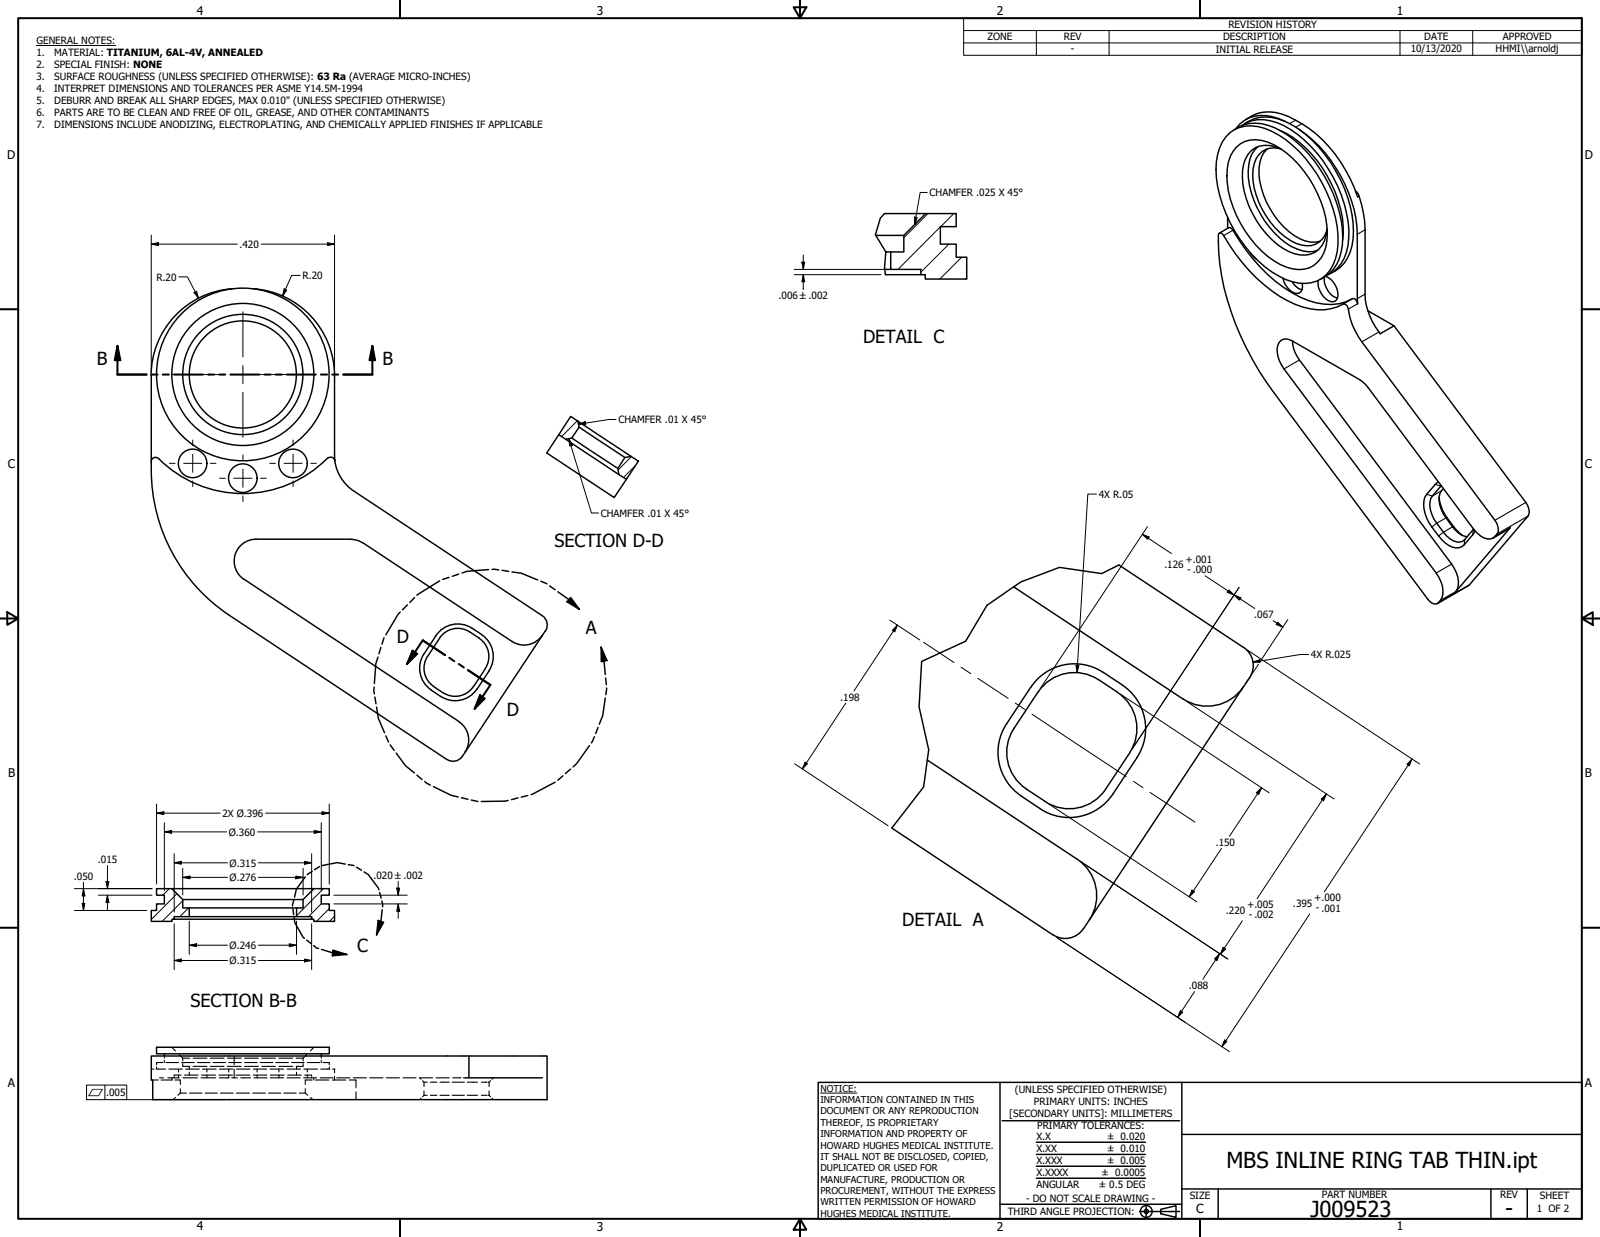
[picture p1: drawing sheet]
<svg xmlns="http://www.w3.org/2000/svg" width="559mm" height="432mm" viewBox="0 0 559 432" stroke-linecap="round" stroke-linejoin="round" font-family="sans-serif">
<!-- layer: Hatch (ANSI) -->
<g fill="none" stroke="#000" stroke-width=".35">
<path d="M324.1 74.5l-8.4 8.5M328.4 79.2l-14.8 14.8M333.1 74.5l-4.6 4.6M331.4 85.2l-9.8 9.8M335.9 89.8l-7.7 7.6M337.6 97l-.4 .4M201.6 146.9l-5.4 5.5M220.5 159.4l-4.7 4.7M221.9 162.5l-4.2 4.2M59.1 310.2l-2.3 2.3M61.8 312l-9 9M63.8 314.5l-7.2 7.1"/>
<path d="M65.8 316.9l-3 3.1M112.2 315.5l-4.4 4.5M113 310.2l-9.4 9.5M115 317.2l-4.4 4.4M116.8 319.8l-1.7 1.8"/>
</g>
<!-- layer: Visible (ANSI) -->
<g fill="none" stroke="#000" stroke-width=".51">
<path d="M429.5 46.4a12.3 12.3 0 0 1 12.3-1.6 38.8 38.8 0 0 1 18.2 16 43.9 43.9 0 0 1 7.3 24.3 15 15 0 0 1-5.6 12.1 13.4 13.4 0 0 1-12.6 .4 42.9 42.9 0 0 1-21-23.2 35.4 35.4 0 0 1-2.8-20.5 13.5 13.5 0 0 1 4.2-7.5zM431 45.3a13.4 13.4 0 0 1 14.3-.7 44.4 44.4 0 0 1 21.6 26.3 27.9 27.9 0 0 1 0 21.4 12.3 12.3 0 0 1-5.8 5.2M431.8 51.4a10 10 0 0 1 10.9-1.8 33.8 33.8 0 0 1 17.5 18.1 27 27 0 0 1 2.1 20.6 9.5 9.5 0 0 1-13 5 34.1 34.1 0 0 1-17.5-18.1 30.2 30.2 0 0 1-2.8-18.6l.7-2.1zM433.7 43.8a12.8 12.8 0 0 1 12.4-.9 40.7 40.7 0 0 1 19.6 19.1 39.9 39.9 0 0 1 5.1 23.7 12.8 12.8 0 0 1-7.1 10.2M435.1 41.7a13.9 13.9 0 0 1 15-1 46.3 46.3 0 0 1 24.1 28.1M439.3 51.2a12.3 12.3 0 0 0-3.3 11 33.6 33.6 0 0 0 15 23.8 12.1 12.1 0 0 0 9.2 1.4M442.5 52a12.2 12.2 0 0 0-2.6 11.1 29.2 29.2 0 0 0 14.1 20.3 9.4 9.4 0 0 0 7.1 .8M446.8 45.5a37.3 37.3 0 0 1 18.2 18.7 36.5 36.5 0 0 1 3.9 19.6M447.1 51.9a7.1 7.1 0 0 0-9 5.1 23.5 23.5 0 0 0 4 18.2 23.2 23.2 0 0 0 12.4 10.3 7 7 0 0 0 9-5.2M447.5 52.1a8.9 8.9 0 0 0-11.6 1.8 16.4 16.4 0 0 0-1.4 12.9 32.2 32.2 0 0 0 15.8 21.1 8.7 8.7 0 0 0 11.5-2.3l.8-1.7 .9-4M448.9 42.4a14.2 14.2 0 0 0-14.5-.2l-1.5 1.2-1.3 1.6M448.9 42.4l5.1 2.9"/>
<path d="M448.9 42.4a14 14 0 0 0-14.2 .7M454 45.3a47.8 47.8 0 0 1 20 36.5l.2 24.2a1.84 1.84 0 0 0-1.9-1.7l-3.2 1.8M454 45.3a48.6 48.6 0 0 1 18.6 32.6 18.3 18.3 0 0 1-4.5 15.4l-3.3 2.1M308.9 74.5h14.4M428.8 76v3.7M473.4 66.7a6 6 0 0 1 2.2 4.8l1 5.9 .2 2.8v22.5a24 24 0 0 0 5.2 13.8l4.9-2.8-9.2-5.2M305.9 82.2h9.8M309 94h2.1M309.2 95.9h12.4M309.4 87.9h1.7M315.7 82.2l7.6-7.7h10.6v4.6h-5.5v6.1h5.5v4.6h3.7v7.6h-14.4v-1.5h-1.6v-1.9h-10.5v-6.1h4.6zM425.8 81.4l3.3-1.9a1.31 1.31 0 0 1 1.5 .9 58.4 58.4 0 0 0 23.6 23.4 21 21 0 0 0 15.6 1.6l2.2-.9"/>
<path d="M436.6 88.2l2.2 2.3M448.1 97.2a6.7 6.7 0 0 0 4.7 5.2 2 2 0 0 0 2.1-2.3l-.1-1.2M451.2 98.3a5.5 5.5 0 0 0 3.5 2.9M462.5 96.7a7.2 7.2 0 0 0 4.6 7.4M463 96.5a7 7 0 0 1 4 7.7 1.94 1.94 0 0 1-2.9 .8 7.5 7.5 0 0 1-3.7-7.1M81.2 100.8a30.5 30.5 0 0 0-28.4 30.4M88.4 100.8a30.5 30.5 0 0 1 28.4 30.4l.2 29.6M451.4 119.1a11 11 0 0 0 2.4 6.6l53.2 71.2a9.6 9.6 0 0 1 2 8.6l-.5 .9 19-22.3-6 3.7M451.4 119.1l23.5 13.4 2 1.7 37.8 50.5M469.1 106.1a1.75 1.75 0 0 1 1.8 1.8 23.9 23.9 0 0 0 4.7 11.4l46.5 62.3a4 4 0 0 1-.8 6.3 5 5 0 0 1-5.6-2l-1-1.2M469.1 106.1a17 17 0 0 1-14.1 1.1 48.8 48.8 0 0 1-23.5-18.5l-4.5-7-.5-.4-.9 .3a77.9 77.9 0 0 0 7.7 35.6 108.6 108.6 0 0 0 11.6 19.8l53.7 72.1a3.3 3.3 0 0 0 3.2 1.7 5.4 5.4 0 0 0 1.9-6.3l-.5-1.5-1.6-3-53.2-71.2a10.1 10.1 0 0 1-2.1-8.3 3.1 3.1 0 0 1 5.1-1.4M486.9 113.7l46 61.7a4.7 4.7 0 0 1 .8 4.7l-20.6 24.1-11.1 6.5"/>
<path d="M52.8 131.2v32.8M114.3 159.9a41.8 41.8 0 0 1-59.5-.2 1.56 1.56 0 0 0-2 1.5M197.6 153.4l18.6 12.3M199.7 152.9l16.1 10.6M201.8 147l-2.5-1.6-8.4 12.7 23.6 15.6 4.3-6.4M201.8 147l.4 2.1-2.5 3.8-2.1 .5-2.5-1.6M201.8 147l18.6 12.3M202.2 149.1l16 10.6M218.2 159.7l2.2-.4 2.5 1.7-4.1 6.3-2.6-1.6-.4-2.2zM52.8 164a60.9 60.9 0 0 0 27.3 50.8l76 50.4M114.4 160a1.47 1.47 0 0 1 1.5-.4 1.47 1.47 0 0 1 1 1.2 15.3 15.3 0 0 0 6.7 10.7l65.8 43.4a3.9 3.9 0 0 1 1.1 5.4M502.3 168.2l-.5 .4a12.4 12.4 0 0 0-4.5 6.1 13 13 0 0 0 2.8 9.3 17.2 17.2 0 0 0 7.2 7 3.7 3.7 0 0 0 4.1-.8l2.9-3.5 .8-1.4"/>
<path d="M502.6 173.6a21.3 21.3 0 0 0 8.2 13.3M503.4 169.5l-3.1 3.7a7.6 7.6 0 0 0 .5 8 22.3 22.3 0 0 0 6.8 7.6 3.2 3.2 0 0 0 4-.5l3.1-3.6M504.1 170.6a5.9 5.9 0 0 0-.7 7.2 23.2 23.2 0 0 0 6.9 8.9l2.1 .7M122.5 188.3l2.5 .4 1.7 .8M122.6 188.2h-33.2a7.7 7.7 0 0 0-7.3 5.5 7.7 7.7 0 0 0 3.1 8.5l75.1 49.7M126.7 189.5l52.2 34.5M390.8 197.2l43.5 28.7a7.7 7.7 0 0 1 2.1 10.6l-2.1 3.2M354 204.9l59.2 39.1M148.1 228.2a9.1 9.1 0 0 0 2.5 12.7l3.3 2.2M149.3 229.1a7.6 7.6 0 0 0 2.2 10.5M151.4 239.6l3.3 2.3M153.5 222.8l-4.1 6.3"/>
<path d="M164 220.6a7.6 7.6 0 0 0-10.5 2.1M164.1 220.6l3.3 2.2M165.3 239.7a7.6 7.6 0 0 1-10.5 2.1M167.4 222.8a7.6 7.6 0 0 1 2.1 10.5M168.2 221.5a9.2 9.2 0 0 1 2.6 12.7l-4.2 6.3a9.1 9.1 0 0 1-12.7 2.6M168.2 221.5a14.1 14.1 0 0 0-7.8-3.7 9.1 9.1 0 0 0-8.1 4.1l-4.2 6.4M169.5 233.4l-4.1 6.3M189.4 221.8a7.6 7.6 0 0 1-10.6 2.1M189.4 221.8l-28 42.3M190.4 220.2l-1 1.6M360 239.9l-8.4 12.7a18.3 18.3 0 0 0 5.1 25.3 35.5 35.5 0 0 0 11.3 6.7 18.3 18.3 0 0 0 20.7-7.4M383.6 237.3a15.2 15.2 0 0 0-21 4.3"/>
<path d="M383.7 237.2l6.6 4.4M385.3 234.7l6.6 4.4M385.3 234.7a18.3 18.3 0 0 0-25.3 5.2M391.9 239.1a18.3 18.3 0 0 1 5.2 25.3M434.3 239.7l-53.8 81.4M434.3 239.7a15.2 15.2 0 0 1-21.1 4.3M160.3 252a7.6 7.6 0 0 1 2.1 10.5M362.5 241.6l-8.4 12.7a15.2 15.2 0 0 0 4.3 21l6.7 4.5M390.3 241.7a15.3 15.3 0 0 1 4.3 21.1l-8.5 12.7a15.3 15.3 0 0 1-21.1 4.3M161.4 264.1a3.8 3.8 0 0 1-5.2 1M323.8 265.3l52.4 34.6M397.1 264.4l-8.4 12.8"/>
<path d="M311.5 289.1l56.3 37.3M376.2 299.9a15.3 15.3 0 0 1 4.3 21.2M54.7 310.2h5.3l3.8 3.8v2.9h2.3v3.1h-5.3v.9h-.7v.7h-7.3v-3.8h1.9v-2.3h2.7v-3h-2.7zM60 310.2h49.7M63.8 314h42.1M66.1 316.9h37.5M66.1 320h37.5M109.7 310.2h5.3v2.3h-2.8v3h2.8v2.3h1.8v3.8h-7.2v-.7h-.8v-.9h-5.2v-3.1h2.3v-2.9zM60.8 320.9h48M378.3 324.2a7.6 7.6 0 0 1-10.5 2.1M380.5 321.1l-2.1 3.1M54.7 365.6h60.3v2.3h-60.3z"/>
<path d="M57.4 367.9v.7M112.2 367.9v.7M162.5 376.2h26.9M163.8 368.6h-111v8.4h.5v6.9h137.8v-15.3h-27.3v7.6"/>
<circle cx="84.8" cy="130.7" r="18.7"/>
<circle cx="84.8" cy="130.7" r="21"/>
<circle cx="84.8" cy="130.7" r="24.8"/>
<circle cx="84.8" cy="130.7" r="30.1"/>
<circle cx="67.3" cy="161.8" r="5"/>
<circle cx="84.8" cy="166.9" r="5"/>
<circle cx="102.3" cy="161.8" r="5"/>
</g>
<!-- layer: Hidden (ANSI) -->
<g fill="none" stroke="#000" stroke-width=".38">
<path d="M52.8 373.2h.9M53.3 377h2M54.5 373.2h3.3M54.7 372.4v.8M55.7 376.2h1.4M56.3 377h3.8M56.9 370.9h-2.2v.8M57.4 368.6v.8M57.4 370.1v.8M58 370.9h4.4M58.6 376.2h1.5M59 373.2h4.7"/>
<path d="M60 365.6l1.3 1.2M60.1 376.7v.3M60.8 375.9v.3M61.1 377h1.9v1.5M62.4 373.2v1M62.4 375.2v1M62.5 368.1l1.3 1.3M62.6 376.2h-2.5v.3M63.2 375.3h-2.4v.3M63.4 370.9h4.4M63.8 369.4v.9M63.8 371.3v.9h2.4"/>
<path d="M63.8 369.4h2.4M63.9 376.2h5.1M64.5 375.3h4.7M64.8 373.2h4.8M66.1 372.2v1.1M66.1 374.3v1M67.4 369.4h4.9M67.4 372.2h4.9M69 370.9h4.3M70.2 376.2h5.1M70.4 375.3h4.8M70.7 373.2h4.8"/>
<path d="M72.3 373.2v1M72.3 375.2v1M73.4 369.4h4.8M73.4 372.2h4.8M74.4 370.9h4.4M76.5 375.3h4.7M76.6 376.2h3.4M76.6 373.2h4.7M79.4 369.4h4.9M79.4 372.2h4.9M79.9 370.9h4.4M79.9 373.2v1"/>
<path d="M79.9 375.2v1M80.9 376.2h2M81.8 368.6v3.1M81.8 373.2v3M82.4 375.3h4.8M82.5 373.2h4.7M84.1 376.2h3.4M85.4 369.4h4.8M85.4 372.2h4.8M85.4 370.9h4.4M88.5 373.2h4.7M88.5 375.3h4.7"/>
<path d="M88.6 376.2h4.7M89.8 373.2v1M89.8 375.2v1M90.9 370.9h4.3M91.4 369.4h4.8M91.4 372.2h4.8M94.4 373.2h4.7M94.4 376.2h4.7M94.4 375.3h4.9M96.3 370.9h4.4M97.4 369.4h4.8M97.4 372.2h4.8"/>
<path d="M97.4 373.2v1M97.4 375.2v1M100.3 376.2h4.5M100.3 373.2h4.7M100.5 375.3h4.7M101.9 370.9h4.3M103.4 369.4h2.5M103.6 372.2v1.1M103.6 374.3v1M105.9 369.4v.9M105.9 371.3v.9h-2.5M106 376.2h4.6"/>
<path d="M106.1 373.2h4.8M106.4 375.3h2.4v.3M107.1 368.1l-1.2 1.3M107.3 370.9h4.4M107.3 373.2v1M107.3 375.2v1M108.8 375.9v.3M109 377h-2.4v1.5M109.6 376.2v.3M109.6 376.7v.3M109.7 365.6l-1.3 1.2M110.2 377h4.7"/>
<path d="M111.8 376.2h4.6M112 373.2h3.3M112.2 368.6v.8M112.2 370.1v.8M112.8 370.9h2.2v.8M115 372.4v.8M116.1 377h4.7M116.1 373.2h.9M116.8 373.2v1.3M116.8 375.7v1.3M117.6 376.2h4.6M122 377h2.3v2.7"/>
<path d="M123.4 376.2h4.6M129.2 376.2h4.5M134.9 376.2h4.6M140.7 376.2h4.6M146.5 376.2h4.6M146.6 376.2l.5 .5M147.6 377.3l.5 .5M148.1 377.8h1.1M148.1 377.8v1.5M150.3 377.8h2.3M152.3 376.2h4.6M153.7 377.8h3.2"/>
<path d="M157.9 377.8h4.3M158.1 376.2h2.9M161.8 376.2h.7M163.2 377.8h3.6M168.1 377.8h1.9M170.4 377.8h.4M170.8 377.8v1.5M171.3 377.3l-.5 .5M172.3 376.2l-.5 .5M61.3 383.1l-.9 .8M63 380v1.6M63 381.6l-.9 .7"/>
<path d="M63 381.6h2.2M66.2 381.6h4.3M71.6 381.6h4.3M77 381.6h4.4M82.5 381.6h4.6M88.3 381.6h4.4M93.8 381.6h4.2M99.1 381.6h4.3M104.5 381.6h2.1M106.6 381.6l.9 .7M106.6 380v1.6M108.4 383.1l.9 .8"/>
<path d="M124.3 381.1v2.8M147.1 383.3l-.5 .6M148.1 382.3h1.1M148.1 382.3l-.5 .5M148.1 380.8v1.5M150.3 382.3h2.3M153.7 382.3h3.2M157.9 382.3h4.3M163.2 382.3h3.6M168.1 382.3h1.9M170.4 382.3h.4M170.8 382.3l.5 .5"/>
<path d="M170.8 380.8v1.5M171.8 383.3l.5 .6"/>
</g>
<!-- layer: Visible Narrow (ANSI) -->
<g fill="none" stroke="#000" stroke-width=".38">
<path d="M452.5 42l-2.1 1.1M454.7 43.2l-2.1 1.2M474.7 68.5l-.5 .3M430.6 80.4l-3.2 1.8M476.8 80.2l-2.8 1.6M474.2 106l-3.3 1.9M476.8 102.7l-2.8 1.6M481.6 115.9l-6 3.4M453.8 125.7l-5.4 3.1M501.3 169.1l2.1 .4M503.5 171.3l-3.2 1.9-2-.7M532.9 175.4l-10.8 6.2"/>
<path d="M505.5 180.8h-.5l-3.2 1.8-1.7 1.4M507 196.9l-5.4 3.1M507.8 184l-.5-.1-4.9 3.2M511.6 188.3l-.2 1.9M514.5 184.8l-.2 1.9M527.5 184.1l-5.4 3.2M533.7 180.1l-10.8 6.3M508.5 206.4l-5.4 3.1M513.1 204.2l-10.8 6.2"/>
</g>
<!-- layer: Break Line (ANSI) -->
<path d="M308.9 74.5l-1.4 1.6-1.7 5.8 3.6 6-.5 5.4 .3 2.6M390.8 197.2l-6.1 3-14.7-2.1-13.4 5-11.9 8.2-7.5 12.5-15.3 7.1-.9 15.9 3.4 14.9-1.8 13-11.1 14.4" fill="none" stroke="#000" stroke-width=".51"/>
<circle cx="309.4" cy="87.9" r=".25" fill="#000"/>
<!-- layer: Detail Boundary (ANSI) -->
<g fill="none" stroke="#000" stroke-width=".51">
<path d="M170.6 198.8l-7.6 .7-1.6 .5M171.8 198.8l2.4 .1M175.3 199.1l2.4 .4M178.8 199.6l3.3 .5 5.7 2.3M139.8 213.7l-.7 .7-4.4 7.2M142.3 211.1l-1.7 1.8M144.8 208.6l-1.7 1.7M153.5 202.8l-7.9 5M156.8 201.5l-2.2 .7M160.2 200.4l-2.2 .8M188.8 202.9l2.2 .9M192 204.5l1.9 1.4"/>
<path d="M194.8 206.6l3.9 2.7 3.7 3.4M199.3 208.6l3.1 4.1-4.4-2.6zM130.7 239.8v2.4M132 229.4l-.7 2.3-.6 6.9M133 226l-.7 2.2M134.1 222.6l-.7 2.3M209.9 225.9l2.1 4.7-2 .4zM209.9 225.9l1 4.9 .5 4.7M211.5 236.7l.3 2.3M130.9 243.3l.4 2.4M131.5 246.8l.6 4 2.2 5M134.7 256.9l1 2.1"/>
<path d="M207.6 257.2l-1 2.1M208.9 253.9l-.9 2.2M211.4 243.6l-.9 6.2-1.2 3M211.8 240.2l-.2 2.3M136.3 260l1.4 1.9M138.4 262.9l3.2 4.4 3.1 2.5M145.6 270.6l1.8 1.5M148.3 272.8l2 1.3M151.4 274.6l6.1 3 2.5 .6M161.2 278.4l2.2 .6M164.6 279.3l2.3 .5M177.5 279.4l-1 .3-8.4 .1"/>
<path d="M180.9 278.5l-2.3 .6M184.3 277.7l-2.2 .6M193.9 273l-8.4 4.4M196.6 270.8l-1.8 1.6M199.3 268.5l-1.8 1.5M205.9 260.3l-4.5 6.2-1.2 1.2M102.3 317.2l.3 2.1M102.6 314.2l-.4 2M106.6 306.1l-3.1 4.3-.6 2.8M109 304.2l-1.7 1.1M111.6 302.5l-1.7 1.1M120.6 301.6l-2.9-.5-5.2 1"/>
<path d="M121.6 301.8l2 .4M124.5 302.7l1.7 1.1M127.1 304.4l1.5 .8 3.7 5.4M132.6 311.5l.5 2M133.3 314.5l.3 2M133.5 317.6l-.5 4-1.5 4.8M102.7 320.3l.2 1.7 3 5.2 .4 .3M107.1 328.2l1.6 1.2M109.5 330.1l1 .8 .8 .2M112.3 331.4l3.9 1.2 5 .6M116.3 331.7l4.9 1.5-5.1 .4zM132.1 321.3l1.9 .6-2.5 4.5z"/>
</g>
<g fill="#000">
<path d="M199.3 208.6l3.1 4.1-4.4-2.6z" fill-rule="evenodd"/>
<path d="M209.9 225.9l2.1 4.7-2 .4z" fill-rule="evenodd"/>
<path d="M116.3 331.7l4.9 1.5-5.1 .4z" fill-rule="evenodd"/>
<path d="M132.1 321.3l1.9 .6-2.5 4.5z" fill-rule="evenodd"/>
</g>
<!-- layer: Section Line (ANSI) -->
<g fill="none" stroke="#000" stroke-width=".7">
<path d="M41 120.7l1 5h-1.9zM41 120.7v10h10.2M53 130.7h2.1M56.8 130.7h2.2M60.8 130.7h10.1M72.6 130.7h2.2M76.6 130.7h2.1M80.5 130.7h10.1M92.4 130.7h2.1M96.3 130.7h2.1M100.2 130.7h10.1M112.1 130.7h2.1"/>
<path d="M116 130.7h2.1M130 120.7l1 5h-2zM130 120.7v10h-10.1M144.1 227.1l1.6 1.1-3.6 3.6zM155.4 228.7l-7.8-5.2-5.5 8.3M156.9 229.6l1.8 1.2M160.2 231.8l1.8 1.2M163.4 233.9l7.9 5.2-5.6 8.4M167.6 242.7l1.7 1.1-3.6 3.7z"/>
</g>
<g fill="#000">
<path d="M41 120.7l1 5h-1.9z" fill-rule="evenodd"/>
<path d="M130 120.7l1 5h-2z" fill-rule="evenodd"/>
<path d="M144.1 227.1l1.6 1.1-3.6 3.6z" fill-rule="evenodd"/>
<path d="M167.6 242.7l1.7 1.1-3.6 3.7z" fill-rule="evenodd"/>
</g>
<!-- layer: Border (ANSI) -->
<g fill="none" stroke="#000" stroke-width=".7">
<path d="M6.3 6.3h546.1v419.1h-546.1zM139.7 0v6.3M277.2 2.5h4.4l-2.2 3.8zM279.4 0v6.3M419.1 0v6.3M0 107.9h6.3M552.4 107.9h6.4M0 215.9h6.3M2.5 213.7l3.8 2.2-3.8 2.2zM552.4 215.9l3.9-2.2v4.4zM552.4 215.9h6.4M0 323.8h6.3"/>
<path d="M552.4 323.8h6.4M139.7 425.4v6.4M279.4 425.4l2.2 3.9h-4.4zM279.4 425.4v6.4M419.1 425.4v6.4"/>
</g>
<!-- layer: Title (ANSI) -->
<g fill="none" stroke="#000" stroke-width=".51">
<path d="M285.8 377.8h266.6v47.6h-266.6zM349.2 377.8v47.6M412.7 377.8v47.6M350 391.2h62M361.9 398.7h38.1M412.7 396h139.7M361.9 411.3h38.1M361.9 407.1h38.1M361.9 403h38.1M412.7 415h139.7M425.4 415v10.4M520.7 415v10.4"/>
<path d="M533.4 415v10.4M349.2 420.4h63.5M398 422.9h14M400.3 420.6v4.6M405.4 422.1l5.3-1.2v4l-5.3-1.2z"/>
<circle cx="400.3" cy="422.9" r="2.06"/>
<circle cx="400.3" cy="422.9" r=".73"/>
</g>
<path d="M286.5 381.6h12.8" fill="none" stroke="#000" stroke-width=".35"/>
<!-- layer: Symbol (ANSI) -->
<g fill="none" stroke="#000" stroke-width=".35">
<path d="M12.7 15.9h27.7M336.5 10.7v-4.4h215.9v4.4M336.5 15h215.9M361.9 10.7v8.6M387.3 10.7v8.6M488.9 10.7v8.6M514.3 10.7v8.6M552.4 10.7h-215.9v4.3M552.4 10.7v8.6h-215.9v-4.3M319.4 75.8l1 .1-.9 2.5zM323.8 67.2h-2.4l-1.9 11.2M198.7 153.2l1.2 2.2-1 .3z"/>
<path d="M198.7 153.2l7.9 25.9h2.4M202.1 148.1l2.3-.9 .2 .9zM215.1 146.4h-2.4l-10.6 1.7M30.2 378.8h14.1v5.1h-14.1zM36.6 378.8v5.1M44.3 383.9h34.2"/>
</g>
<!-- layer: Centerline (ANSI) -->
<path d="M322.6 224.2l10.6 7.1M335.7 232.9l3.3 2.2M341.5 236.8l10.6 7M354.6 245.4l3.3 2.2M360.4 249.3l32.9 21.8M395.9 272.7l3.3 2.3M401.6 276.6l15.7 10.4" fill="none" stroke="#000" stroke-width=".35"/>
<!-- layer: Dimension (ANSI) -->
<g fill="none" stroke="#000" stroke-width=".35">
<path d="M52.8 85.2l2.5-.5v1zM52.8 85.2h30.1M52.8 82v47.6M62.5 96.6h3l3.8 7.5M91.2 85.2h25.6M104.8 96.1h-2.9l-3.2 7.2M114.4 84.7l2.4 .5-2.4 .5zM116.8 82v47.6M277.4 95.9h30.3M277.4 94h32.1M280 91.5h1.1l-.6 2.5zM280.5 95.9l.6 2.5h-1.1z"/>
<path d="M280.5 89v5M280.5 95.9v5.2M67.8 102.1l.8-.4 .7 2.4zM99.3 100.8l.8 .5-1.4 2zM383 172.5h-3.1l-3.7 62.3M399 186.5l2.3 1-.5 .8zM399 186.5l10.1 6.7M400.7 183.8l-37.3 56.4M310.8 216.5l10.4 6.9M313.4 218.2l-.9 2.3-.8-.5zM313.4 218.2l-15.1 23M420.9 201l10.1 6.7"/>
<path d="M429.2 205.9l1.8 1.8-2.4-.9zM431 207.7l2.4 1-.6 .8zM431 207.7l7.2 4.7M432.8 205l-37.4 56.4M444.6 216.7l3.5 2.2M446.2 217.2l1.9 1.7-2.4-.9zM449.8 216.3l-9.8 14.8M375.8 232.2l1 .1-.6 2.5zM435.6 226.9l60.2 39.8M437.6 231.1l2.4-.8 .1 .9zM439.5 231.8l-4.3 6.6M457.1 228.5h-3l-16.5 2.6"/>
<path d="M295.4 245.4l-15.2 23M391.6 242.5l51.6 34.2M414.5 244.9l51.4 34M277.6 266.6l32.5 21.6M281.2 266.1l.8 .5-1.8 1.8zM438.8 276.7l1.8-1.7-1 2.3zM440.6 275l-11.2 16.9M463.2 277.2l-.9 2.3-.8-.5zM463.2 277.2l-24.2 36.5M491.4 266.8l1.7-1.8-.9 2.3zM493.1 265l-30.6 46.3M54.7 283.8l2.5-.5v1.1z"/>
<path d="M54.7 283.8h22.2M54.7 280.7v27.9M57.4 290.4l2.5-.5v1zM57.4 290.4h21.7M57.4 287.2v23.7M60.8 298v20.4M90 290.4h22.2M92.8 283.8h22.2M108.8 298v20.4M109.7 289.9l2.5 .5-2.5 .5zM112.2 287.2v23.7M112.5 283.3l2.5 .5-2.5 .6z"/>
<path d="M115 280.7v27.9M366.3 280.7l51.7 34.1M426.6 296.2l-11.2 16.9M26 310.2h27.1M26 317.8h25.2M28.7 315.3h1l-.6 2.5zM29.1 310.2l.6 2.5h-1zM29.1 308v9.8M34.4 312.5h18.7M37 307.7h1l-.5 2.5zM37.5 312.5l.5 2.5h-1zM37.5 302.1v8.1"/>
<path d="M37.5 312.5v5M60.8 301.2l2.5-.5v1zM60.8 301.2h18.6M63.8 306.3l2.6-.5v1zM63.8 306.3h15.6M63.8 303.1v9.3M90.2 301.2h18.6M90.2 306.3h15.7M103.3 305.8l2.6 .5-2.6 .5zM105.9 303.1v9.3M106.4 300.7l2.4 .5-2.4 .5zM116.6 312.5h25.6"/>
<path d="M116.6 315.5h25.6M138.6 310h1l-.5 2.5zM139.1 315.5l.5 2.6h-1zM139.1 307.7v4.8M139.1 315.5v5M377.5 300.8l51.4 34M416.3 310.7l.9 .6-1.8 1.8zM457.4 319.1l-30.7 46.3M60.8 335.3l2.5-.5v1zM60.8 322.5v16M60.8 335.3h18.6M66.1 329.9l2.5-.5v1.1z"/>
<path d="M66.1 329.9h13.3M66.1 321.6v11.5M90.2 329.9h13.4M90.2 335.3h18.6M101 329.4l2.6 .5-2.6 .6zM103.6 321.6v11.5M106.4 334.8l2.4 .5-2.4 .5zM108.8 322.5v16M369.1 327.3l60.3 39.8M426 332.9l-1 2.4-.8-.6zM426 332.9l-5.9 9M427.2 330.7l.9 .6-1.9 1.8z"/>
<path d="M433.9 321.4l-7.7 11.7M412.2 352.8l.9 .5-1.8 1.9zM417.2 346.1l-5.9 9.1M427.7 363l.8 .5-1.8 1.9z"/>
</g>
<g fill="#000">
<path d="M52.8 85.2l2.5-.5v1z" fill-rule="evenodd"/>
<path d="M114.4 84.7l2.4 .5-2.4 .5z" fill-rule="evenodd"/>
<path d="M280 91.5h1.1l-.6 2.5z" fill-rule="evenodd"/>
<path d="M280.5 95.9l.6 2.5h-1.1z" fill-rule="evenodd"/>
<path d="M67.8 102.1l.8-.4 .7 2.4z" fill-rule="evenodd"/>
<path d="M99.3 100.8l.8 .5-1.4 2z" fill-rule="evenodd"/>
<path d="M399 186.5l2.3 1-.5 .8z" fill-rule="evenodd"/>
<path d="M429.2 205.9l1.8 1.8-2.4-.9z" fill-rule="evenodd"/>
<path d="M431 207.7l2.4 1-.6 .8z" fill-rule="evenodd"/>
<path d="M446.2 217.2l1.9 1.7-2.4-.9z" fill-rule="evenodd"/>
<path d="M313.4 218.2l-.9 2.3-.8-.5z" fill-rule="evenodd"/>
<path d="M375.8 232.2l1 .1-.6 2.5z" fill-rule="evenodd"/>
<path d="M437.6 231.1l2.4-.8 .1 .9z" fill-rule="evenodd"/>
<path d="M281.2 266.1l.8 .5-1.8 1.8z" fill-rule="evenodd"/>
<path d="M438.8 276.7l1.8-1.7-1 2.3z" fill-rule="evenodd"/>
<path d="M463.2 277.2l-.9 2.3-.8-.5z" fill-rule="evenodd"/>
<path d="M491.4 266.8l1.7-1.8-.9 2.3z" fill-rule="evenodd"/>
<path d="M54.7 283.8l2.5-.5v1.1z" fill-rule="evenodd"/>
<path d="M57.4 290.4l2.5-.5v1z" fill-rule="evenodd"/>
<path d="M109.7 289.9l2.5 .5-2.5 .5z" fill-rule="evenodd"/>
<path d="M112.5 283.3l2.5 .5-2.5 .6z" fill-rule="evenodd"/>
<path d="M28.7 315.3h1l-.6 2.5z" fill-rule="evenodd"/>
<path d="M29.1 310.2l.6 2.5h-1z" fill-rule="evenodd"/>
<path d="M37 307.7h1l-.5 2.5z" fill-rule="evenodd"/>
<path d="M37.5 312.5l.5 2.5h-1z" fill-rule="evenodd"/>
<path d="M60.8 301.2l2.5-.5v1z" fill-rule="evenodd"/>
<path d="M63.8 306.3l2.6-.5v1z" fill-rule="evenodd"/>
<path d="M103.3 305.8l2.6 .5-2.6 .5z" fill-rule="evenodd"/>
<path d="M106.4 300.7l2.4 .5-2.4 .5z" fill-rule="evenodd"/>
<path d="M138.6 310h1l-.5 2.5z" fill-rule="evenodd"/>
<path d="M139.1 315.5l.5 2.6h-1z" fill-rule="evenodd"/>
<path d="M416.3 310.7l.9 .6-1.8 1.8z" fill-rule="evenodd"/>
<path d="M60.8 335.3l2.5-.5v1z" fill-rule="evenodd"/>
<path d="M66.1 329.9l2.5-.5v1.1z" fill-rule="evenodd"/>
<path d="M101 329.4l2.6 .5-2.6 .6z" fill-rule="evenodd"/>
<path d="M106.4 334.8l2.4 .5-2.4 .5z" fill-rule="evenodd"/>
<path d="M426 332.9l-1 2.4-.8-.6z" fill-rule="evenodd"/>
<path d="M427.2 330.7l.9 .6-1.9 1.8z" fill-rule="evenodd"/>
<path d="M412.2 352.8l.9 .5-1.8 1.9z" fill-rule="evenodd"/>
<path d="M427.7 363l.8 .5-1.8 1.9z" fill-rule="evenodd"/>
</g>
<!-- layer: Center Mark (ANSI) -->
<g fill="none" stroke="#000" stroke-width=".35">
<path d="M84.8 108.8v15.8M62.9 130.7h15.8M81.7 130.7h6.3M84.8 127.6v6.3M84.8 136.9v15.8M91 130.7h15.7M67.3 153.6v2M67.3 158.6v6.3M84.8 158.8v2M102.4 153.6v2M102.4 158.6v6.3M59.2 161.7h2"/>
<path d="M64.1 161.7h6.4M67.3 167.9v2M73.5 161.7h1.9M76.7 166.9h2M81.7 166.9h6.3M84.8 163.8v6.3M84.8 173.1v2M91 166.9h2M94.2 161.7h2M99.2 161.7h6.3M102.4 167.9v2M108.5 161.7h2"/>
</g>
<!-- layer: Symbol (ANSI) -->
<g fill="#000">
<path d="M319.4 75.8l1 .1-.9 2.5z" fill-rule="evenodd"/>
<path d="M198.7 153.2l1.2 2.2-1 .3z" fill-rule="evenodd"/>
<path d="M202.1 148.1l2.3-.9 .2 .9z" fill-rule="evenodd"/>
</g>
<g font-size="7.7">
<text x="428.3" y="407.6">MBS INLINE RING TAB THIN.ipt</text>
<text x="457.7" y="424.8">J009523</text>
<text x="525.7" y="424.4">-</text>
</g>
<g font-size="6.3">
<text x="301.4" y="119.9">DETAIL C</text>
<text x="33.8" y="127.3">B</text>
<text x="133.5" y="127.3">B</text>
<text x="193.6" y="190.9">SECTION D-D</text>
<text x="204.6" y="221.4">A</text>
<text x="138.6" y="224.5">D</text>
<text x="177" y="250.1">D</text>
<text x="315.1" y="323.3">DETAIL A</text>
<text x="124.7" y="332.4">C</text>
<text x="66.5" y="351.7">SECTION B-B</text>
</g>
<text font-size="4.4" x="417.8" y="423.5">C</text>
<g font-size="4.2">
<text x="68.7" y="5.3">4</text>
<text x="208.4" y="5.3">3</text>
<text x="348.1" y="5.3">2</text>
<text x="487.8" y="5.3">1</text>
<text x="2.5" y="55.5">D</text>
<text x="553.5" y="55.5">D</text>
<text x="2.8" y="163.4">C</text>
<text x="553.5" y="163.4">C</text>
<text x="2.9" y="271.4">B</text>
<text x="553.5" y="271.4">B</text>
<text x="2.8" y="379.3">A</text>
<text x="553.5" y="379.3">A</text>
<text x="68.7" y="429.5">4</text>
<text x="208.4" y="429.6">3</text>
<text x="348.1" y="429.6">2</text>
<text x="487.8" y="429.5">1</text>
</g>
<g font-size="3.5">
<text x="429" y="9.8">REVISION HISTORY</text>
<text x="12.7" y="15.3">GENERAL NOTES:</text>
<text x="344.9" y="14.1">ZONE</text>
<text x="371.5" y="14.1">REV</text>
<text x="427.2" y="14.1">DESCRIPTION</text>
<text x="497.4" y="14.1">DATE</text>
<text x="524.9" y="14.1">APPROVED</text>
<text x="12.7" y="19.5">1.</text>
<text x="12.7" y="23.7">2.</text>
<text x="18.9" y="19.5">MATERIAL: TITANIUM, 6AL-4V, ANNEALED</text>
<text x="18.9" y="23.7">SPECIAL FINISH: NONE</text>
<text x="374" y="18.3">-</text>
<text x="424.6" y="18.4">INITIAL RELEASE</text>
<text x="492.7" y="18.2">10/13/2020</text>
<text x="522.4" y="18.1">HHMI\\arnoldj</text>
<text x="12.7" y="27.8">3.</text>
<text x="18.9" y="27.8">SURFACE ROUGHNESS (UNLESS SPECIFIED OTHERWISE): 63 Ra (AVERAGE MICRO-INCHES)</text>
<text x="12.7" y="32">4.</text>
<text x="18.9" y="32">INTERPRET DIMENSIONS AND TOLERANCES PER ASME Y14.5M-1994</text>
<text x="12.7" y="36.2">5.</text>
<text x="12.7" y="40.4">6.</text>
<text x="18.9" y="36.2">DEBURR AND BREAK ALL SHARP EDGES, MAX 0.010&quot; (UNLESS SPECIFIED OTHERWISE)</text>
<text x="18.9" y="40.4">PARTS ARE TO BE CLEAN AND FREE OF OIL, GREASE, AND OTHER CONTAMINANTS</text>
<text x="12.7" y="44.6">7.</text>
<text x="18.9" y="44.6">DIMENSIONS INCLUDE ANODIZING, ELECTROPLATING, AND CHEMICALLY APPLIED FINISHES IF APPLICABLE</text>
<text x="324.7" y="68.5">CHAMFER .025 X 45°</text>
<text x="83.7" y="86.5">.420</text>
<text x="54.6" y="97.9">R.20</text>
<text x="105.7" y="97.4">R.20</text>
<text x="271.9" y="104.5">.006 ±.002</text>
<text x="216" y="147.7">CHAMFER .01 X 45°</text>
<text x="383.7" y="173.7">4X R.05</text>
<text x="209.9" y="180.3">CHAMFER .01 X 45°</text>
<text x="414" y="196.5">+.001</text>
<text x="406.7" y="198.4">.126</text>
<text x="414.7" y="200">- .000</text>
<text x="438" y="215.8">.067</text>
<text x="457.8" y="229.7">4X R.025</text>
<text x="293.4" y="244.6">.198</text>
<text x="77.7" y="285.2">2X Ø.396</text>
<text x="79.9" y="291.8">Ø.360</text>
<text x="424.6" y="295.3">.150</text>
<text x="34.2" y="301.3">.015</text>
<text x="80.2" y="302.5">Ø.315</text>
<text x="25.8" y="307.1">.050</text>
<text x="80.2" y="307.7">Ø.276</text>
<text x="130.4" y="306.9">.020 ±.002</text>
<text x="435.5" y="316.9">+.005</text>
<text x="451.5" y="316.5">.395</text>
<text x="459" y="314.5">+.000</text>
<text x="428.1" y="318.9">.220</text>
<text x="436.2" y="320.5">- .002</text>
<text x="459.6" y="318.1">- .001</text>
<text x="80.2" y="331.3">Ø.246</text>
<text x="80.2" y="336.7">Ø.315</text>
<text x="415.2" y="345.3">.088</text>
<text x="37.1" y="382.6">.005</text>
<text x="354.5" y="381.6">(UNLESS SPECIFIED OTHERWISE)</text>
<text x="352.5" y="390">[SECONDARY UNITS]: MILLIMETERS</text>
<text x="361.1" y="385.8">PRIMARY UNITS: INCHES</text>
<text x="362.3" y="394.1">PRIMARY TOLERANCES:</text>
<text x="361.9" y="397.9">X.X</text>
<text x="386.7" y="398">± 0.020</text>
<text x="361.9" y="402.1">X.XX</text>
<text x="361.9" y="406.3">X.XXX</text>
<text x="386.7" y="402.1">± 0.010</text>
<text x="386.7" y="406.3">± 0.005</text>
<text x="361.9" y="410.5">X.XXXX</text>
<text x="384.7" y="410.5">± 0.0005</text>
<text x="358.4" y="419.7">- DO NOT SCALE DRAWING -</text>
<text x="361.9" y="414.6">ANGULAR</text>
<text x="383.8" y="414.7">± 0.5 DEG</text>
<text x="415.5" y="418.4">SIZE</text>
<text x="461.6" y="418.3">PART NUMBER</text>
<text x="523.9" y="418.3">REV</text>
<text x="537.8" y="418.4">SHEET</text>
<text x="352" y="424.2">THIRD ANGLE PROJECTION:</text>
<text x="536.7" y="423.2">1 OF 2</text>
</g>
<g font-size="3.3">
<text x="30.7" y="382.5">⏥</text>
<text x="286.5" y="381.1">NOTICE:</text>
<text x="286.5" y="385">INFORMATION CONTAINED IN THIS</text>
<text x="286.5" y="389">DOCUMENT OR ANY REPRODUCTION</text>
<text x="286.5" y="392.9">THEREOF, IS PROPRIETARY</text>
<text x="286.5" y="396.9">INFORMATION AND PROPERTY OF</text>
<text x="286.5" y="400.9">HOWARD HUGHES MEDICAL INSTITUTE.</text>
<text x="286.5" y="404.9">IT SHALL NOT BE DISCLOSED, COPIED,</text>
<text x="286.5" y="408.9">DUPLICATED OR USED FOR</text>
<text x="286.5" y="412.8">MANUFACTURE, PRODUCTION OR</text>
<text x="286.5" y="416.8">PROCUREMENT, WITHOUT THE EXPRESS</text>
<text x="286.5" y="420.8">WRITTEN PERMISSION OF HOWARD</text>
<text x="286.5" y="424.8">HUGHES MEDICAL INSTITUTE.</text>
</g>
</svg>
